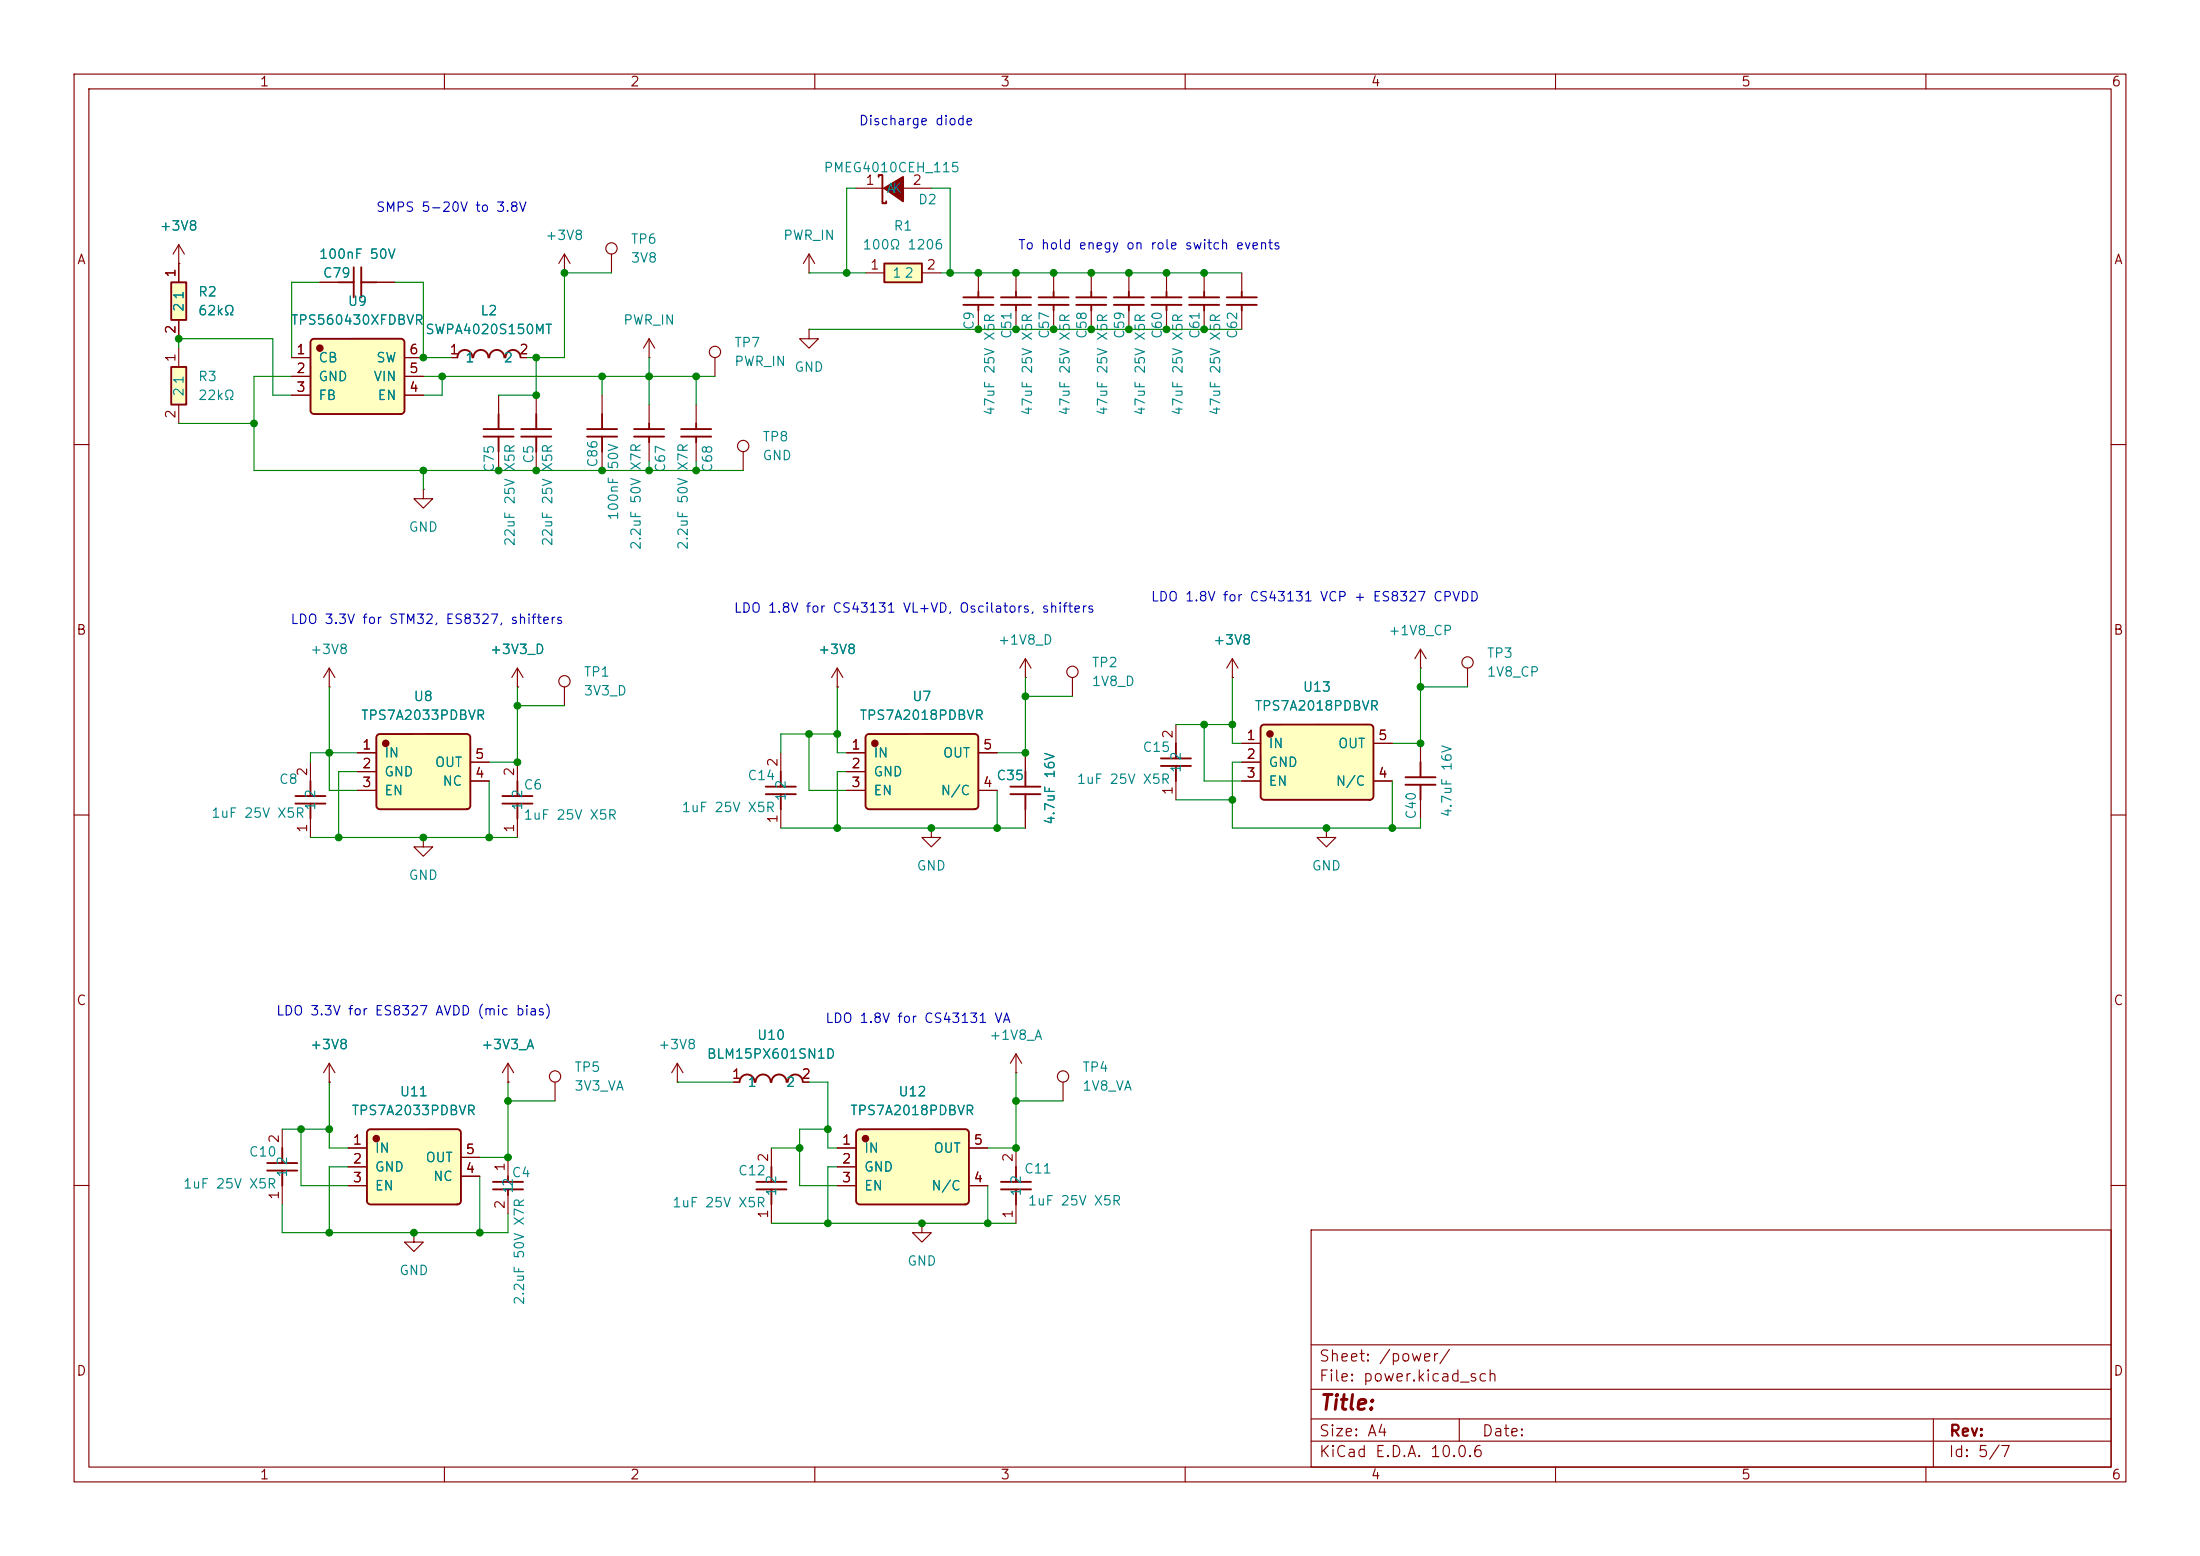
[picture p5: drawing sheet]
<svg xmlns="http://www.w3.org/2000/svg" width="297mm" height="210mm" viewBox="0 0 297 210" stroke-linecap="round" stroke-linejoin="round" font-family="sans-serif">
<g fill="none" stroke="#840000" stroke-width=".15">
<path d="M10 10h277v190h-277zM12 12h273v186h-273zM60 10v2M110 10v2M160 10v2M210 10v2M260 10v2M152.4 36.8v2.6M152.4 41.9v2.6M10 60h2M285 60h2M10 110h2"/>
<path d="M285 110h2M91.4 146.1h.1M91.4 143.5l-.7 1.3M91.4 143.5l.8 1.3M91.4 143.5v2.6M99.1 146.1h.7M108.5 146.1h.7M137.2 144.8h.1M137.2 142.2l-.8 1.3M137.2 142.2l.7 1.3M137.2 142.2v2.6M143.5 146.1v2.5"/>
<path d="M10 160h2M124.5 165.1v1.3h1.2l-1.2 1.2-1.3-1.2h1.3M124.5 165.1h.1M177 166h108v32h-108zM285 160h2M60 198v2M110 198v2M160 198v2M177 194.5h108M177 191.5h108M177 187.5h108M177 181.5h108"/>
<path d="M197 191.5v3M210 198v2M260 198v2M261 191.5v6.5"/>
<circle cx="143.5" cy="145.3" r=".76"/>
</g>
<path d="M152.4 39.4v.7M150.4 41.1h4M150.4 40.1h4M152.4 41.1v.8M99.9 146a1.01 1.01 0 0 1 1-1 1.01 1.01 0 0 1 1 1M102 146a1.01 1.01 0 0 1 1-1 1.01 1.01 0 0 1 1 1M104.2 146a1.01 1.01 0 0 1 1-1 1.01 1.01 0 0 1 1 1M106.3 146a1.01 1.01 0 0 1 1.1-1 1.01 1.01 0 0 1 1 1" fill="none" stroke="#840000" stroke-width=".25"/>
<path d="M115.7 152.5l.3-.1h14.3l.3 .1 .2 .3v9.3a.51 .51 0 0 1-.5 .5h-14.2l-.3-.1-.2-.3v-9.3z" fill="#ffffc2"/>
<circle cx="116.8" cy="153.7" r=".38" fill="#840000" stroke="#840000" stroke-width=".25"/>
<path d="M115.7 152.5l.3-.1h14.3l.3 .1 .2 .3v9.3a.51 .51 0 0 1-.5 .5h-14.2l-.3-.1-.2-.3v-9.3z" fill="none" stroke="#840000" stroke-width=".25"/>
<path d="M179.1 111.8v1.2h1.2l-1.2 1.3-1.3-1.3h1.3M179.1 111.8h.1M113 154.9h2.6M113 157.5h2.6M130.8 154.9h2.5M113 160h2.6M130.8 160h2.5" fill="none" stroke="#840000" stroke-width=".15"/>
<path d="M170.3 97.9l.3-.1h14.3l.3 .1 .2 .3v9.2a.51 .51 0 0 1-.5 .6h-14.2l-.3-.1-.2-.4v-9.2z" fill="#ffffc2"/>
<circle cx="171.5" cy="99.1" r=".38" fill="#840000" stroke="#840000" stroke-width=".25"/>
<path d="M170.3 97.9l.3-.1h14.3l.3 .1 .2 .3v9.2a.51 .51 0 0 1-.5 .6h-14.2l-.3-.1-.2-.4v-9.2zM189.7 105.9h4.1M189.7 104.9h4.1M191.8 102.9v2M191.8 105.9v2.1M135.1 159.5h4.1M137.2 157.5v2M135.1 160.5h4.1M137.2 160.5v2.1" fill="none" stroke="#840000" stroke-width=".25"/>
<g fill="none" stroke="#840000" stroke-width=".15">
<path d="M167.6 100.3h2.6M167.6 102.9h2.6M167.6 105.4h2.6M185.4 100.3h2.6M185.4 105.4h2.6M191.8 100.3v2.6M191.8 108v2.5M68.6 146.1h.1M68.6 143.5l-.8 1.3M68.6 143.5l.7 1.3M68.6 143.5v2.6M74.9 146.1v2.5"/>
<path d="M137.2 154.9v2.6M137.2 162.6v2.5"/>
<circle cx="74.9" cy="145.3" r=".76"/>
</g>
<path d="M49.7 152.5l.2-.1h11.8l.3 .1 .2 .3v9.3a.51 .51 0 0 1-.5 .5h-11.7l-.3-.2-.2-.2v-9.3z" fill="#ffffc2"/>
<circle cx="50.8" cy="153.7" r=".38" fill="#840000" stroke="#840000" stroke-width=".25"/>
<path d="M36.1 158h4M36.1 157h4M38.1 154.9v2.1M38.1 158v2M49.7 152.5l.2-.1h11.8l.3 .1 .2 .3v9.3a.51 .51 0 0 1-.5 .5h-11.7l-.3-.2-.2-.2v-9.3zM66.5 159.5h4.1M68.6 158.8v.7M66.5 160.5h4.1M68.6 160.5v.8" fill="none" stroke="#840000" stroke-width=".25"/>
<g fill="none" stroke="#840000" stroke-width=".15">
<path d="M198.1 90.2v2.5M38.1 152.4v2.5M44.4 146.1h.1M44.4 143.5l-.7 1.3M44.4 143.5l.8 1.3M44.4 143.5v2.6M47 154.9h2.5M47 157.5h2.5M62.2 158.8h2.6M62.2 156.2h2.6M68.6 156.2v2.6M38.1 160v2.6"/>
<path d="M47 160h2.5M55.9 166.4v1.2h1.2l-1.2 1.3-1.3-1.3h1.3M55.9 166.4h.1M68.6 161.3v2.5"/>
<circle cx="198.1" cy="89.4" r=".76"/>
</g>
<path d="M23.1 38.1h2v5.1h-2z" fill="#ffffc2"/>
<path d="M23.1 38.1h2v5.1h-2zM61.8 48.2a1.01 1.01 0 0 1 1-1 1.01 1.01 0 0 1 1 1M63.9 48.2a1.01 1.01 0 0 1 1-1 1.01 1.01 0 0 1 1 1M66.1 48.2a1.01 1.01 0 0 1 1-1 1.01 1.01 0 0 1 1 1M68.2 48.2a1.01 1.01 0 0 1 1.1-1 1.01 1.01 0 0 1 1 1M156.7 103.4h4.1M156.7 102.4h4.1M158.7 100.3v2.1M158.7 103.4v2" fill="none" stroke="#840000" stroke-width=".25"/>
<path d="M24.1 35.6h.1M24.1 33v5.1M24.1 33l-.7 1.3M24.1 33l.8 1.3M24.1 43.2v2.5M61 48.3h.7M70.4 48.3h.7M158.7 97.8v2.5M158.7 105.4v2.6" fill="none" stroke="#840000" stroke-width=".15"/>
<path d="M23.1 49.5h2v5.1h-2z" fill="#ffffc2"/>
<path d="M23.1 49.5h2v5.1h-2z" fill="none" stroke="#840000" stroke-width=".25"/>
<path d="M76.2 36.8h.1M76.2 34.3l-.8 1.3M76.2 34.3l.8 1.3M76.2 34.3v2.5M24.1 47v2.5M24.1 54.6v2.6" fill="none" stroke="#840000" stroke-width=".15"/>
<path d="M42.1 45.9l.2-.2h11.8l.3 .1 .2 .3v9.3a.51 .51 0 0 1-.5 .5h-11.7l-.3-.2-.2-.2v-9.3z" fill="#ffffc2"/>
<g fill="#840000" stroke="#840000" stroke-width=".25">
<path d="M119.4 25.4l2.5-1.5v3.3z"/>
<circle cx="43.2" cy="47" r=".38"/>
</g>
<g fill="none" stroke="#840000" stroke-width=".25">
<path d="M45.7 38.1h2.1M47.8 36.1v4M48.8 38.1h2M48.8 36.1v4M118.6 23.9v-.3h.5v3.8h.5v-.2M42.1 45.9l.2-.2h11.8l.3 .1 .2 .3v9.3a.51 .51 0 0 1-.5 .5h-11.7l-.3-.2-.2-.2v-9.3zM65.3 58.9h4M65.3 57.9h4M67.3 55.9v2M67.3 58.9v2.1M79.2 58.9h4.1M79.2 57.9h4.1"/>
<path d="M81.3 55.9v2M81.3 58.9v2.1M85.6 58.9h4.1M85.6 57.9h4.1M87.6 57.2v.7M87.6 58.9v.8M91.9 58.9h4.1M91.9 57.9h4.1M94 57.2v.7M94 58.9v.8M67.8 108.5h4.1M67.8 107.4h4.1"/>
<path d="M69.8 105.4v2M69.8 108.5v2"/>
</g>
<g fill="none" stroke="#840000" stroke-width=".15">
<path d="M43.2 38.1h2.5M50.8 38.1h2.5M115.6 25.4h3.8M121.9 25.4h3.8M39.4 48.3h2.5M39.4 50.8h2.5M39.4 53.3h2.5M54.6 48.3h2.5M54.6 50.8h2.5M54.6 53.3h2.5M67.3 53.3v2.6M81.3 53.3v2.6"/>
<path d="M87.6 54.6v2.6M87.6 59.7v2.5M94 54.6v2.6M94 59.7v2.5M67.3 61v2.5M81.3 61v2.5M166.4 91.4h.1M166.4 88.9l-.8 1.3M166.4 88.9l.7 1.3M166.4 88.9v2.5M191.8 90.2h.1M191.8 87.6l-.8 1.3"/>
<path d="M191.8 87.6l.7 1.3M191.8 87.6v2.6M57.1 113v1.3h1.3l-1.3 1.3-1.2-1.3h1.2M57.1 113h.1M69.8 102.9v2.5M69.8 110.5v2.5"/>
</g>
<path d="M119.4 35.6h5.1v2.5h-5.1z" fill="#ffffc2"/>
<path d="M119.4 35.6h5.1v2.5h-5.1zM70.4 57.9h4M70.4 58.9h4M72.4 55.9v2M72.4 58.9v2.1" fill="none" stroke="#840000" stroke-width=".25"/>
<g fill="none" stroke="#840000" stroke-width=".15">
<path d="M82.5 34.3v2.5M109.2 36.8h.1M109.2 34.3l-.7 1.3M109.2 34.3l.8 1.3M109.2 34.3v2.5M116.8 36.8h2.6M124.5 36.8h2.5M72.4 53.3v2.6M87.6 48.3h.1M87.6 45.7l-.7 1.3M87.6 45.7l.8 1.3M87.6 45.7v2.6"/>
<path d="M57.1 66v1.3h1.3l-1.3 1.3-1.2-1.3h1.2M57.1 66h.1M72.4 61v2.5M44.4 92.7h.1M44.4 90.2l-.7 1.2M44.4 90.2l.8 1.2M44.4 90.2v2.5"/>
<circle cx="82.5" cy="33.5" r=".76"/>
</g>
<path d="M50.9 99.2l.3-.1h11.8h.3l.2 .4v9.2a.51 .51 0 0 1-.5 .5h-11.7l-.4-.1-.1-.3v-9.2z" fill="#ffffc2"/>
<circle cx="52.1" cy="100.3" r=".38" fill="#840000" stroke="#840000" stroke-width=".25"/>
<g fill="none" stroke="#840000" stroke-width=".25">
<path d="M132.1 39.4v.7M137.2 39.4v.7M130 41.1h4.1M130 40.1h4.1M132.1 41.1v.8M135.1 41.1h4.1M135.1 40.1h4.1M137.2 41.1v.8M50.9 99.2l.3-.1h11.8h.3l.2 .4v9.2a.51 .51 0 0 1-.5 .5h-11.7l-.4-.1-.1-.3v-9.2zM39.9 108.5h4M39.9 107.4h4M41.9 105.4v2"/>
<path d="M41.9 108.5v2M103.4 107.2h4M103.4 106.2h4M105.4 104.1v2.1M105.4 107.2v2M136.4 107.2h4.1M136.4 106.2h4.1M138.4 104.1v2.1M138.4 107.2v2M102.1 159.5h4.1M104.1 157.5v2M102.1 160.5h4.1"/>
<path d="M104.1 160.5v2.1"/>
</g>
<g fill="none" stroke="#840000" stroke-width=".15">
<path d="M132.1 36.8v2.6M137.2 36.8v2.6M96.5 48.3v2.5M109.2 44.5v1.2h1.3l-1.3 1.3-1.3-1.3h1.3M109.2 44.5h.1M132.1 41.9v2.6M137.2 41.9v2.6M100.3 61v2.5M69.8 92.7h.1M69.8 90.2l-.7 1.2M69.8 90.2l.8 1.2M69.8 90.2v2.5"/>
<path d="M76.2 92.7v2.6M113 92.7h.1M113 90.2l-.7 1.2M113 90.2l.8 1.2M113 90.2v2.5M138.4 91.4h.1M138.4 88.9v2.5M138.4 88.9l-.7 1.3M138.4 88.9l.8 1.3M144.8 91.4v2.6M41.9 102.9v2.5M41.9 110.5v2.5"/>
<path d="M48.3 101.6h2.5M48.3 104.1h2.5M48.3 106.7h2.5M63.5 105.4h2.5M63.5 102.9h2.5M105.4 101.6v2.5M105.4 109.2v2.6M138.4 101.6v2.5M138.4 109.2v2.6M104.1 154.9v2.6M104.1 162.6v2.5"/>
<circle cx="96.5" cy="47.5" r=".76"/>
<circle cx="100.3" cy="60.2" r=".76"/>
<circle cx="76.2" cy="91.9" r=".76"/>
<circle cx="144.8" cy="90.7" r=".76"/>
</g>
<path d="M117 99.2l.2-.1h14.4h.3l.2 .4v9.2a.51 .51 0 0 1-.5 .5h-14.3l-.2-.1-.3-.3v-9.2z" fill="#ffffc2"/>
<circle cx="118.1" cy="100.3" r=".38" fill="#840000" stroke="#840000" stroke-width=".25"/>
<g fill="none" stroke="#840000" stroke-width=".25">
<path d="M142.2 39.4v.7M147.3 39.4v.7M157.5 39.4v.7M162.6 39.4v.7M167.6 39.4v.7M140.2 41.1h4.1M140.2 40.1h4.1M142.2 41.1v.8M145.3 41.1h4.1M145.3 40.1h4.1M147.3 41.1v.8M155.4 41.1h4.1"/>
<path d="M155.4 40.1h4.1M157.5 41.1v.8M160.5 41.1h4.1M160.5 40.1h4.1M162.6 41.1v.8M165.6 41.1h4.1M165.6 40.1h4.1M167.6 41.1v.8M117 99.2l.2-.1h14.4h.3l.2 .4v9.2a.51 .51 0 0 1-.5 .5h-14.3l-.2-.1-.3-.3v-9.2z"/>
</g>
<g fill="none" stroke="#840000" stroke-width=".15">
<path d="M24.1 35.6h.1M24.1 35.6v2.5M43.2 38.1h2.5M50.8 38.1h2.5M142.2 36.8v2.6M147.3 36.8v2.6M157.5 36.8v2.6M162.6 36.8v2.6M167.6 36.8v2.6M24.1 43.2v2.5M39.4 48.3h2.5M39.4 50.8h2.5"/>
<path d="M39.4 53.3h2.5M54.6 48.3h2.5M54.6 50.8h2.5M54.6 53.3h2.5M61 48.3h.7M70.4 48.3h.7M142.2 41.9v2.6M147.3 41.9v2.6M157.5 41.9v2.6M162.6 41.9v2.6M167.6 41.9v2.6M69.8 92.7h.1"/>
<path d="M113 92.7h.1M166.4 91.4h.1M48.3 101.6h2.5M48.3 104.1h2.5M48.3 106.7h2.5M63.5 102.9h2.5M63.5 105.4h2.5M114.3 101.6h2.5M114.3 104.1h2.5M114.3 106.7h2.5M125.7 111.8v1.2h1.3l-1.3 1.3-1.2-1.3h1.2M125.7 111.8h.1"/>
<path d="M132.1 101.6h2.5M132.1 106.7h2.5M138.4 101.6v2.5M138.4 109.2v2.6M167.6 100.3h2.6M167.6 102.9h2.6M167.6 105.4h2.6M185.4 100.3h2.6M185.4 105.4h2.6M44.4 146.1h.1M47 154.9h2.5M47 157.5h2.5"/>
<path d="M62.2 158.8h2.6M62.2 156.2h2.6M68.6 146.1h.1M99.1 146.1h.7M108.5 146.1h.7M113 154.9h2.6M113 157.5h2.6M130.8 154.9h2.5M47 160h2.5M113 160h2.6M130.8 160h2.5"/>
</g>
<g fill="none" stroke="#008400" stroke-width=".15">
<path d="M43.2 38.1h-3.8v10.2M53.3 38.1h3.8v10.2h3.9M82.5 36.8h-6.3v11.5h-5.1M109.2 36.8h7.6M115.6 25.4h-1.3v11.4M125.7 25.4h2.6v11.4M127 36.8h40.6M24.1 47v-1.3h12.7v7.6h2.6M24.1 57.2h10.2M39.4 50.8h-5.1v12.7h66M57.1 50.8h39.4M59.7 50.8v2.5h-2.6"/>
<path d="M72.4 48.3v5h-5.1M81.3 50.8v2.5M87.6 48.3v6.3M94 50.8v3.8M109.2 44.5h58.4M57.1 63.5v2.5M87.6 62.2v1.3M94 62.2v1.3M44.4 92.7v14h3.9M69.8 92.7v10.2h-3.8M69.8 95.3h6.4M109.2 99.1v7.6h5.1"/>
<path d="M113 92.7v8.9h1.3M113 99.1h-7.6v2.5M138.4 91.4v10.2h-3.8M138.4 94h6.4M158.7 97.8h7.7M162.6 97.8v7.6h5M166.4 91.4v8.9h1.2M191.8 92.7h6.3M191.8 90.2v10.1h-3.8M41.9 113h27.9M48.3 101.6h-6.4v1.3M48.3 104.1h-2.6v8.9"/>
<path d="M66 105.4v7.6M105.4 111.8h33M114.3 104.1h-1.3v7.7M134.6 106.7v5.1M158.7 108h7.7M167.6 102.9h-1.2v8.9h25.4v-1.3M188 105.4v6.4M38.1 152.4h6.3M40.6 152.4v7.6h6.4M44.4 146.1v8.8h2.6M47 157.5h-2.6v8.9M64.8 158.8v7.6"/>
<path d="M68.6 146.1v10.1h-3.8M68.6 148.6h6.3M91.4 146.1h7.7M104.1 154.9h3.8M109.2 146.1h2.6v8.8h1.2M111.8 152.4h-3.9v7.6h5.1M113 157.5h-1.2v7.6M137.2 144.8v10.1h-3.9M137.2 148.6h6.3M38.1 162.6v3.8h30.5v-2.6M104.1 165.1h33.1M133.3 160v5.1"/>
</g>
<g fill="#008400" stroke="#008400" stroke-width=".14">
<circle cx="162.6" cy="97.8" r=".46"/>
<circle cx="188" cy="111.8" r=".46"/>
<circle cx="179.1" cy="111.8" r=".46"/>
<circle cx="191.8" cy="100.3" r=".46"/>
<circle cx="166.4" cy="108" r=".46"/>
<circle cx="191.8" cy="92.7" r=".46"/>
<circle cx="81.3" cy="63.5" r=".46"/>
<circle cx="87.6" cy="63.5" r=".46"/>
<circle cx="87.6" cy="50.8" r=".46"/>
<circle cx="81.3" cy="50.8" r=".46"/>
<circle cx="94" cy="63.5" r=".46"/>
<circle cx="94" cy="50.8" r=".46"/>
<circle cx="142.2" cy="44.5" r=".46"/>
<circle cx="142.2" cy="36.8" r=".46"/>
<circle cx="147.3" cy="36.8" r=".46"/>
<circle cx="147.3" cy="44.5" r=".46"/>
<circle cx="157.5" cy="44.5" r=".46"/>
<circle cx="166.4" cy="97.8" r=".46"/>
<circle cx="138.4" cy="94" r=".46"/>
<circle cx="132.1" cy="44.5" r=".46"/>
<circle cx="137.2" cy="36.8" r=".46"/>
<circle cx="137.2" cy="44.5" r=".46"/>
<circle cx="128.3" cy="36.8" r=".46"/>
<circle cx="132.1" cy="36.8" r=".46"/>
<circle cx="114.3" cy="36.8" r=".46"/>
<circle cx="162.6" cy="36.8" r=".46"/>
<circle cx="162.6" cy="44.5" r=".46"/>
<circle cx="152.4" cy="44.5" r=".46"/>
<circle cx="152.4" cy="36.8" r=".46"/>
<circle cx="157.5" cy="36.8" r=".46"/>
<circle cx="125.7" cy="111.8" r=".46"/>
<circle cx="113" cy="111.8" r=".46"/>
<circle cx="138.4" cy="101.6" r=".46"/>
<circle cx="113" cy="99.1" r=".46"/>
<circle cx="109.2" cy="99.1" r=".46"/>
<circle cx="69.8" cy="95.3" r=".46"/>
<circle cx="57.1" cy="63.5" r=".46"/>
<circle cx="45.7" cy="113" r=".46"/>
<circle cx="44.4" cy="101.6" r=".46"/>
<circle cx="67.3" cy="63.5" r=".46"/>
<circle cx="57.1" cy="113" r=".46"/>
<circle cx="66" cy="113" r=".46"/>
<circle cx="69.8" cy="102.9" r=".46"/>
<circle cx="76.2" cy="36.8" r=".46"/>
<circle cx="72.4" cy="53.3" r=".46"/>
<circle cx="72.4" cy="63.5" r=".46"/>
<circle cx="34.3" cy="57.2" r=".46"/>
<circle cx="72.4" cy="48.3" r=".46"/>
<circle cx="59.7" cy="50.8" r=".46"/>
<circle cx="57.1" cy="48.3" r=".46"/>
<circle cx="24.1" cy="45.7" r=".46"/>
<circle cx="40.6" cy="152.4" r=".46"/>
<circle cx="64.8" cy="166.4" r=".46"/>
<circle cx="55.9" cy="166.4" r=".46"/>
<circle cx="44.4" cy="152.4" r=".46"/>
<circle cx="44.4" cy="166.4" r=".46"/>
<circle cx="68.6" cy="156.2" r=".46"/>
<circle cx="68.6" cy="148.6" r=".46"/>
<circle cx="111.8" cy="165.1" r=".46"/>
<circle cx="111.8" cy="152.4" r=".46"/>
<circle cx="137.2" cy="154.9" r=".46"/>
<circle cx="133.3" cy="165.1" r=".46"/>
<circle cx="124.5" cy="165.1" r=".46"/>
<circle cx="137.2" cy="148.6" r=".46"/>
<circle cx="107.9" cy="154.9" r=".46"/>
<circle cx="134.6" cy="111.8" r=".46"/>
</g>
<text font-size="2" fill="#840000" x="178" y="190.8">Title:</text>
<g font-size="1.5" fill="#840000">
<text x="178" y="184.1">Sheet: /power/</text>
<text x="178" y="186.8">File: power.kicad_sch</text>
<text x="178" y="197">KiCad E.D.A. 10.0.6</text>
<text x="178" y="194.2">Size: A4</text>
<text x="200" y="194.2">Date:</text>
<text x="263" y="197">Id: 5/7</text>
<text x="263" y="194.2">Rev:</text>
</g>
<g font-size="1.3" fill="#840000">
<text x="35" y="12">1</text>
<text x="85" y="12">2</text>
<text x="135" y="12">3</text>
<text x="185" y="12">4</text>
<text x="235" y="12">5</text>
<text x="285" y="12">6</text>
<text x="116.7" y="25.3">1</text>
<text x="123.1" y="25.3">2</text>
<text x="10.3" y="36">A</text>
<text x="285.3" y="36">A</text>
<text x="24" y="37.6" transform="rotate(-90 24 37.6)">1</text>
<text x="117.4" y="36.7">1</text>
<text x="125" y="36.7">2</text>
<text x="24" y="45.2" transform="rotate(-90 24 45.2)">2</text>
<text x="24" y="49" transform="rotate(-90 24 49)">1</text>
<text x="39.9" y="48.1">1</text>
<text x="39.9" y="50.7">2</text>
<text x="39.9" y="53.2">3</text>
<text x="55.1" y="53.2">4</text>
<text x="55.1" y="50.7">5</text>
<text x="55.1" y="48.1">6</text>
<text x="60.6" y="48.1">1</text>
<text x="70" y="48.1">2</text>
<text x="24" y="56.6" transform="rotate(-90 24 56.6)">2</text>
<text x="10.2" y="86">B</text>
<text x="285.2" y="86">B</text>
<text x="48.8" y="101.5">1</text>
<text x="114.8" y="101.5">1</text>
<text x="132.6" y="101.5">5</text>
<text x="158.6" y="99.8" transform="rotate(-90 158.6 99.8)">2</text>
<text x="168.2" y="100.2">1</text>
<text x="186" y="100.2">5</text>
<text x="41.8" y="104.9" transform="rotate(-90 41.8 104.9)">2</text>
<text x="48.8" y="104">2</text>
<text x="48.8" y="106.5">3</text>
<text x="64" y="105.3">4</text>
<text x="64" y="102.7">5</text>
<text x="69.7" y="104.9" transform="rotate(-90 69.7 104.9)">2</text>
<text x="105.3" y="103.6" transform="rotate(-90 105.3 103.6)">2</text>
<text x="114.8" y="104">2</text>
<text x="114.8" y="106.5">3</text>
<text x="132.6" y="106.5">4</text>
<text x="158.6" y="107.4" transform="rotate(-90 158.6 107.4)">1</text>
<text x="168.2" y="102.7">2</text>
<text x="168.2" y="105.3">3</text>
<text x="186" y="105.3">4</text>
<text x="41.8" y="112.5" transform="rotate(-90 41.8 112.5)">1</text>
<text x="69.7" y="112.5" transform="rotate(-90 69.7 112.5)">1</text>
<text x="105.3" y="111.2" transform="rotate(-90 105.3 111.2)">1</text>
<text x="10.2" y="136">C</text>
<text x="285.2" y="136">C</text>
<text x="98.7" y="145.9">1</text>
<text x="108.1" y="145.9">2</text>
<text x="38" y="154.4" transform="rotate(-90 38 154.4)">2</text>
<text x="47.5" y="154.8">1</text>
<text x="113.6" y="154.8">1</text>
<text x="131.3" y="154.8">5</text>
<text x="47.5" y="157.3">2</text>
<text x="47.5" y="159.9">3</text>
<text x="62.8" y="158.6">4</text>
<text x="62.8" y="156.1">5</text>
<text x="68.4" y="158.2" transform="rotate(-90 68.4 158.2)">1</text>
<text x="104" y="156.9" transform="rotate(-90 104 156.9)">2</text>
<text x="113.6" y="157.3">2</text>
<text x="113.6" y="159.9">3</text>
<text x="131.3" y="159.9">4</text>
<text x="137" y="156.9" transform="rotate(-90 137 156.9)">2</text>
<text x="38" y="162" transform="rotate(-90 38 162)">1</text>
<text x="68.4" y="163.3" transform="rotate(-90 68.4 163.3)">2</text>
<text x="104" y="164.6" transform="rotate(-90 104 164.6)">1</text>
<text x="137" y="164.6" transform="rotate(-90 137 164.6)">1</text>
<text x="10.2" y="186">D</text>
<text x="285.2" y="186">D</text>
<text x="35" y="200">1</text>
<text x="85" y="200">2</text>
<text x="135" y="200">3</text>
<text x="185" y="200">4</text>
<text x="235" y="200">5</text>
<text x="285" y="200">6</text>
</g>
<g font-size="1.3" fill="#0000c2">
<text x="115.9" y="17.2">Discharge diode</text>
<text x="50.7" y="28.9">SMPS 5-20V to 3.8V</text>
<text x="137.3" y="34">To hold enegy on role switch events</text>
<text x="99" y="83">LDO 1.8V for CS43131 VL+VD, Oscilators, shifters</text>
<text x="155.3" y="81.5">LDO 1.8V for CS43131 VCP + ES8327 CPVDD</text>
<text x="39.1" y="84.5">LDO 3.3V for STM32, ES8327, shifters</text>
<text x="37.2" y="137.4">LDO 3.3V for ES8327 AVDD (mic bias)</text>
<text x="111.3" y="138.4">LDO 1.8V for CS43131 VA</text>
</g>
<g font-size="1.3" fill="#008484">
<text x="111.1" y="23.6">PMEG4010CEH_115</text>
<text x="119.6" y="26.4">AK</text>
<text x="123.9" y="27.9">D2</text>
<text x="21.5" y="31.4">+3V8</text>
<text x="43" y="35.3">100nF 50V</text>
<text x="73.5" y="32.7">+3V8</text>
<text x="85.1" y="33.2">TP6</text>
<text x="85.1" y="35.8">3V8</text>
<text x="105.6" y="32.7">PWR_IN</text>
<text x="116.4" y="34">100Ω 1206</text>
<text x="120.6" y="31.4">R1</text>
<text x="25.1" y="40.6" transform="rotate(-90 25.1 40.6)">1</text>
<text x="26.7" y="40.3">R2</text>
<text x="43.5" y="37.8">C79</text>
<text x="46.9" y="41.6">U9</text>
<text x="120.4" y="37.8">1</text>
<text x="122" y="37.8">2</text>
<text x="25.1" y="42.2" transform="rotate(-90 25.1 42.2)">2</text>
<text x="26.7" y="42.9">62kΩ</text>
<text x="39.2" y="44.1">TPS560430XFDBVR</text>
<text x="57.3" y="45.4">SWPA4020S150MT</text>
<text x="64.8" y="42.9">L2</text>
<text x="84.1" y="44.1">PWR_IN</text>
<text x="99" y="47.2">TP7</text>
<text x="131.8" y="44.6" transform="rotate(-90 131.8 44.6)">C9</text>
<text x="136.9" y="45.8" transform="rotate(-90 136.9 45.8)">C51</text>
<text x="141.9" y="45.8" transform="rotate(-90 141.9 45.8)">C57</text>
<text x="147" y="45.8" transform="rotate(-90 147 45.8)">C58</text>
<text x="152.1" y="45.8" transform="rotate(-90 152.1 45.8)">C59</text>
<text x="157.2" y="45.8" transform="rotate(-90 157.2 45.8)">C60</text>
<text x="162.3" y="45.8" transform="rotate(-90 162.3 45.8)">C61</text>
<text x="167.3" y="45.8" transform="rotate(-90 167.3 45.8)">C62</text>
<text x="25.1" y="53.6" transform="rotate(-90 25.1 53.6)">2</text>
<text x="25.1" y="52" transform="rotate(-90 25.1 52)">1</text>
<text x="26.7" y="51.8">R3</text>
<text x="42.9" y="49.2">CB</text>
<text x="42.9" y="51.8">GND</text>
<text x="50.3" y="51.8">VIN</text>
<text x="50.7" y="49.2">SW</text>
<text x="62.7" y="49.2">1</text>
<text x="67.9" y="49.2">2</text>
<text x="99" y="49.7">PWR_IN</text>
<text x="107.2" y="50.5">GND</text>
<text x="26.7" y="54.3">22kΩ</text>
<text x="42.9" y="54.3">FB</text>
<text x="50.9" y="54.3">EN</text>
<text x="102.9" y="59.9">TP8</text>
<text x="134.6" y="56.2" transform="rotate(-90 134.6 56.2)">47uF 25V X5R</text>
<text x="139.6" y="56.2" transform="rotate(-90 139.6 56.2)">47uF 25V X5R</text>
<text x="144.7" y="56.2" transform="rotate(-90 144.7 56.2)">47uF 25V X5R</text>
<text x="149.8" y="56.2" transform="rotate(-90 149.8 56.2)">47uF 25V X5R</text>
<text x="154.9" y="56.2" transform="rotate(-90 154.9 56.2)">47uF 25V X5R</text>
<text x="160" y="56.2" transform="rotate(-90 160 56.2)">47uF 25V X5R</text>
<text x="165" y="56.2" transform="rotate(-90 165 56.2)">47uF 25V X5R</text>
<text x="67" y="63.9" transform="rotate(-90 67 63.9)">C75</text>
<text x="72.3" y="62.7" transform="rotate(-90 72.3 62.7)">C5</text>
<text x="81" y="63.2" transform="rotate(-90 81 63.2)">C86</text>
<text x="83.8" y="63.5" transform="rotate(-90 83.8 63.5)">50V</text>
<text x="90.1" y="63.9" transform="rotate(-90 90.1 63.9)">C67</text>
<text x="96.5" y="63.9" transform="rotate(-90 96.5 63.9)">C68</text>
<text x="102.9" y="62.4">GND</text>
<text x="83.8" y="70.3" transform="rotate(-90 83.8 70.3)">100nF</text>
<text x="55.1" y="72.1">GND</text>
<text x="69.8" y="73.8" transform="rotate(-90 69.8 73.8)">22uF 25V X5R</text>
<text x="74.9" y="73.8" transform="rotate(-90 74.9 73.8)">22uF 25V X5R</text>
<text x="86.8" y="74.3" transform="rotate(-90 86.8 74.3)">2.2uF 50V X7R</text>
<text x="93.2" y="74.3" transform="rotate(-90 93.2 74.3)">2.2uF 50V X7R</text>
<text x="41.8" y="88.6">+3V8</text>
<text x="66.1" y="88.6">+3V3_D</text>
<text x="110.4" y="88.6">+3V8</text>
<text x="134.6" y="87.3">+1V8_D</text>
<text x="163.7" y="87.3">+3V8</text>
<text x="187.3" y="86.1">+1V8_CP</text>
<text x="200.6" y="89.1">TP3</text>
<text x="55.8" y="94.9">U8</text>
<text x="78.7" y="91.6">TP1</text>
<text x="78.7" y="94.2">3V3_D</text>
<text x="123.1" y="94.9">U7</text>
<text x="147.3" y="90.4">TP2</text>
<text x="147.3" y="92.9">1V8_D</text>
<text x="175.8" y="93.7">U13</text>
<text x="200.6" y="91.6">1V8_CP</text>
<text x="48.6" y="97.5">TPS7A2033PDBVR</text>
<text x="116" y="97.5">TPS7A2018PDBVR</text>
<text x="154.2" y="101.8">C15</text>
<text x="169.3" y="96.2">TPS7A2018PDBVR</text>
<text x="171.2" y="101.3">IN</text>
<text x="180.5" y="101.3">OUT</text>
<text x="37.6" y="106.1">C8</text>
<text x="42.9" y="107.9" transform="rotate(-90 42.9 107.9)">2</text>
<text x="51.8" y="102.6">IN</text>
<text x="51.8" y="105.1">GND</text>
<text x="51.8" y="107.6">EN</text>
<text x="58.6" y="103.8">OUT</text>
<text x="59.7" y="106.4">NC</text>
<text x="70.6" y="106.9">C6</text>
<text x="70.8" y="107.9" transform="rotate(-90 70.8 107.9)">2</text>
<text x="100.8" y="105.6">C14</text>
<text x="106.4" y="106.6" transform="rotate(-90 106.4 106.6)">2</text>
<text x="117.8" y="102.6">IN</text>
<text x="117.8" y="105.1">GND</text>
<text x="117.8" y="107.6">EN</text>
<text x="126.9" y="107.6">N/C</text>
<text x="127.2" y="102.6">OUT</text>
<text x="134.4" y="105.6">C35</text>
<text x="145.3" y="106.1">1uF 25V X5R</text>
<text x="159.7" y="104.4" transform="rotate(-90 159.7 104.4)">1</text>
<text x="159.7" y="102.8" transform="rotate(-90 159.7 102.8)">2</text>
<text x="171.2" y="103.8">GND</text>
<text x="171.2" y="106.4">EN</text>
<text x="180.2" y="106.4">N/C</text>
<text x="28.4" y="110.7">1uF 25V X5R</text>
<text x="42.9" y="109.5" transform="rotate(-90 42.9 109.5)">1</text>
<text x="70.6" y="110.9">1uF 25V X5R</text>
<text x="70.8" y="109.5" transform="rotate(-90 70.8 109.5)">1</text>
<text x="91.9" y="109.9">1uF 25V X5R</text>
<text x="106.4" y="108.2" transform="rotate(-90 106.4 108.2)">1</text>
<text x="142.7" y="111.4" transform="rotate(-90 142.7 111.4)">4.7uF 16V</text>
<text x="191.5" y="110.7" transform="rotate(-90 191.5 110.7)">C40</text>
<text x="196.3" y="110.4" transform="rotate(-90 196.3 110.4)">4.7uF 16V</text>
<text x="55.1" y="119.1">GND</text>
<text x="123.7" y="117.8">GND</text>
<text x="177" y="117.8">GND</text>
<text x="41.8" y="141.9">+3V8</text>
<text x="64.9" y="141.9">+3V3_A</text>
<text x="88.8" y="141.9">+3V8</text>
<text x="95.3" y="143.2">BLM15PX601SN1D</text>
<text x="102.1" y="140.7">U10</text>
<text x="133.5" y="140.7">+1V8_A</text>
<text x="53.9" y="148.3">U11</text>
<text x="77.5" y="145">TP5</text>
<text x="77.5" y="147.5">3V3_VA</text>
<text x="100.8" y="147">1</text>
<text x="106" y="147">2</text>
<text x="121.2" y="148.3">U12</text>
<text x="146" y="145">TP4</text>
<text x="146" y="147.5">1V8_VA</text>
<text x="47.4" y="150.8">TPS7A2033PDBVR</text>
<text x="50.5" y="155.9">IN</text>
<text x="114.7" y="150.8">TPS7A2018PDBVR</text>
<text x="116.6" y="155.9">IN</text>
<text x="125.9" y="155.9">OUT</text>
<text x="24.6" y="160.7">1uF 25V X5R</text>
<text x="33.5" y="156.4">C10</text>
<text x="39.1" y="159" transform="rotate(-90 39.1 159)">1</text>
<text x="39.1" y="157.4" transform="rotate(-90 39.1 157.4)">2</text>
<text x="50.5" y="158.4">GND</text>
<text x="50.5" y="161">EN</text>
<text x="57.4" y="157.2">OUT</text>
<text x="58.4" y="159.7">NC</text>
<text x="69" y="159.2">C4</text>
<text x="69.5" y="161.2" transform="rotate(-90 69.5 161.2)">12</text>
<text x="99.6" y="159">C12</text>
<text x="105.1" y="161.6" transform="rotate(-90 105.1 161.6)">1</text>
<text x="105.1" y="159.9" transform="rotate(-90 105.1 159.9)">2</text>
<text x="116.6" y="158.4">GND</text>
<text x="116.6" y="161">EN</text>
<text x="125.6" y="161">N/C</text>
<text x="138.1" y="161.6" transform="rotate(-90 138.1 161.6)">1</text>
<text x="138.1" y="159.9" transform="rotate(-90 138.1 159.9)">2</text>
<text x="138.2" y="158.7">C11</text>
<text x="90.7" y="163.3">1uF 25V X5R</text>
<text x="138.7" y="163">1uF 25V X5R</text>
<text x="53.8" y="172.4">GND</text>
<text x="122.4" y="171.1">GND</text>
<text x="71.1" y="176.2" transform="rotate(-90 71.1 176.2)">2.2uF 50V X7R</text>
</g>
</svg>
